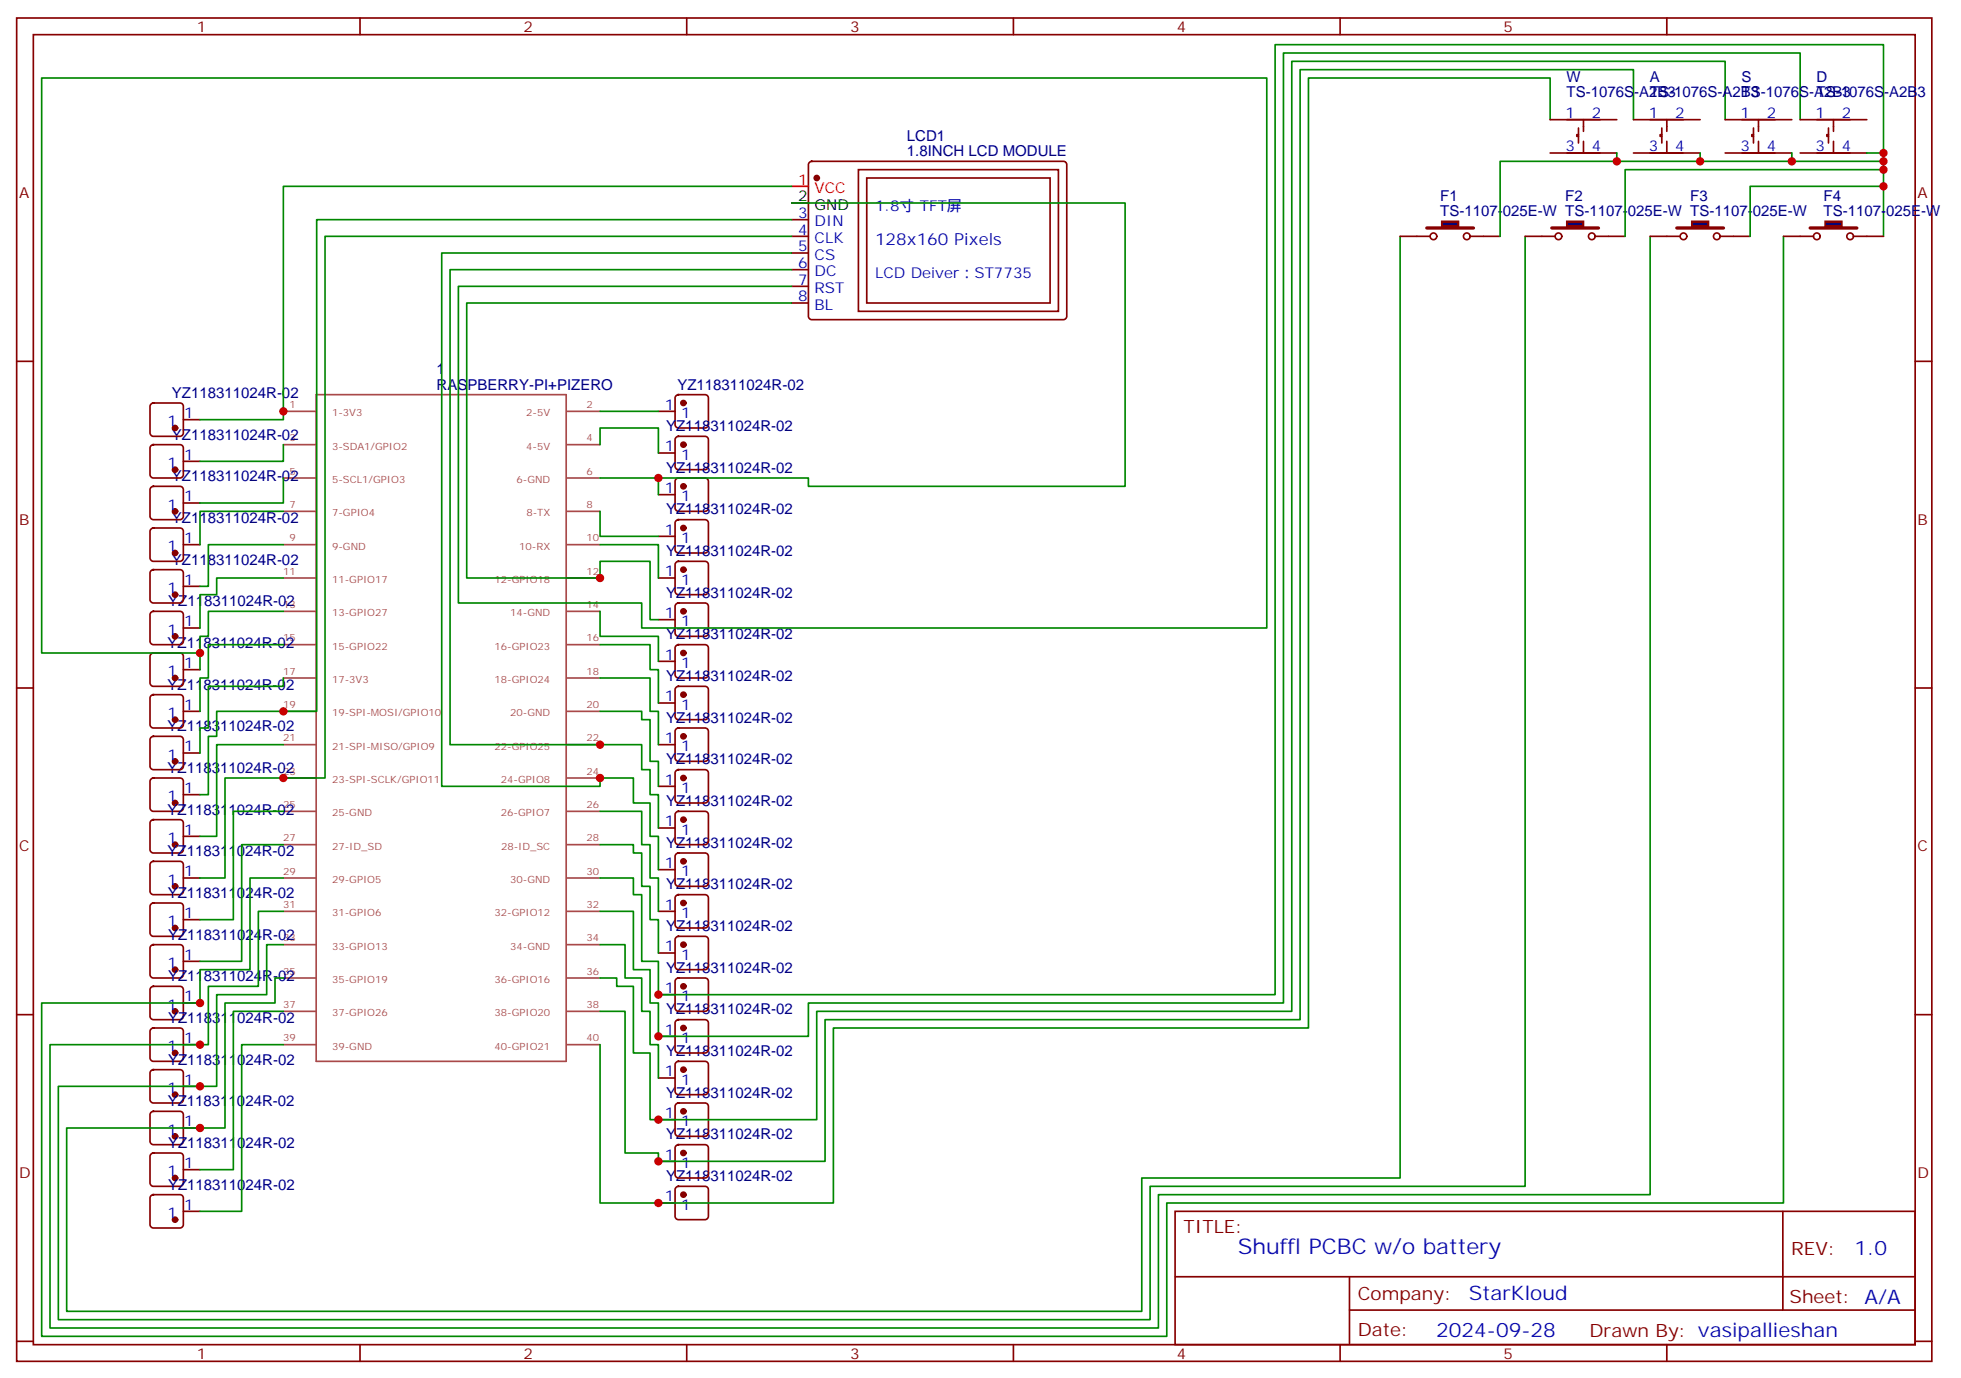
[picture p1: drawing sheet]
<svg xmlns="http://www.w3.org/2000/svg" width="415mm" height="292mm" viewBox="0 0 415 292" stroke-linecap="round" stroke-linejoin="round" font-family="sans-serif">
<g fill="none" stroke="#870000" stroke-width=".35">
<path d="M3.5 3.8h405.4v284.3h-405.4zM7.1 7.3h398.2v277.3h-398.2zM76.2 3.8v3.5M145.3 3.8v3.5M214.5 3.8v3.5M283.6 3.8v3.5M352.8 3.8v3.5M171.3 34.4l.5-.3h53.3a.71 .71 0 0 1 .7 .8v32.1a.76 .76 0 0 1-.7 .7h-53.3a.76 .76 0 0 1-.7-.7v-32.1zM181.7 35.9h42.3v30h-42.3zM183.4 37.7h38.8v26.4h-38.8zM328.1 25.3h14.1M328.1 32.4h14.1"/>
<path d="M334.1 28.5h-.4v.4h.4M334.1 27.1v3.2M335.1 25.3v2.5M335.1 29.9v2.5M345.7 25.3h14.1M345.7 32.4h14.1M351.7 28.5h-.3v.4h.3M351.7 27.1v3.2M352.8 25.3v2.5M352.8 29.9v2.5M365.1 25.3h14.1M365.1 32.4h14.1"/>
<path d="M371.1 28.5h-.3v.4h.3M371.1 27.1v3.2M372.2 25.3v2.5M372.2 29.9v2.5M381 25.3h14.1M381 32.4h14.1M387 28.5h-.4v.4h.4M387 27.1v3.2M388.1 25.3v2.5M388.1 29.9v2.5M167.6 46.5h3.5M167.6 50h3.5"/>
<path d="M167.6 53.6h3.5M167.6 57.1h3.5M296.3 50h6.4M311.1 50h6.4M322.8 50h6.3M337.6 50h6.4M349.2 50h6.4M364.1 50h6.3M377.5 50h6.3M392.3 50h6.3M3.5 76.5h3.6M167.6 60.6h3.5"/>
<path d="M167.6 64.1h3.5M405.3 76.5h3.6M32 94.3l.5-.2h5.6a.71 .71 0 0 1 .7 .7v5.7a.76 .76 0 0 1-.7 .7h-5.6a.76 .76 0 0 1-.8-.7v-5.7zM32 85.5l.5-.2h5.6a.71 .71 0 0 1 .7 .7v5.7a.76 .76 0 0 1-.7 .7h-5.6a.76 .76 0 0 1-.8-.7v-5.7zM38.8 97.6h3.5M38.8 88.8h3.5M139.3 87.1h3.6M139.3 95.9h3.6M143.1 83.7l.5-.2h5.6a.71 .71 0 0 1 .7 .7v5.7a.76 .76 0 0 1-.7 .7h-5.6a.76 .76 0 0 1-.7-.7v-5.7zM143.1 92.6l.5-.2h5.6a.71 .71 0 0 1 .7 .7v5.6a.76 .76 0 0 1-.7 .7h-5.6a.76 .76 0 0 1-.7-.7v-5.6zM32 112l.5-.2h5.6a.71 .71 0 0 1 .7 .7v5.6a.76 .76 0 0 1-.7 .7h-5.6a.76 .76 0 0 1-.8-.7v-5.6zM32 103.1l.5-.2h5.6a.71 .71 0 0 1 .7 .7v5.7a.76 .76 0 0 1-.7 .7h-5.6a.76 .76 0 0 1-.8-.7v-5.7z"/>
<path d="M38.8 115.3h3.5M38.8 106.5h3.5M139.3 104.7h3.6M139.3 113.5h3.6M143.1 101.4l.5-.2h5.6a.71 .71 0 0 1 .7 .7v5.6a.76 .76 0 0 1-.7 .7h-5.6a.76 .76 0 0 1-.7-.7v-5.6zM143.1 110.2l.5-.2h5.6a.71 .71 0 0 1 .7 .7v5.6a.76 .76 0 0 1-.7 .8h-5.6a.76 .76 0 0 1-.7-.8v-5.6zM143.1 119l.5-.2h5.6a.71 .71 0 0 1 .7 .7v5.7a.76 .76 0 0 1-.7 .7h-5.6a.76 .76 0 0 1-.7-.7v-5.7zM32 138.4l.5-.2h5.6a.71 .71 0 0 1 .7 .7v5.7a.76 .76 0 0 1-.7 .7h-5.6a.76 .76 0 0 1-.8-.7v-5.7zM32 129.6l.5-.2h5.6a.71 .71 0 0 1 .7 .7v5.6a.76 .76 0 0 1-.7 .8h-5.6a.76 .76 0 0 1-.8-.8v-5.6zM32 120.8l.5-.2h5.6a.71 .71 0 0 1 .7 .7v5.6a.76 .76 0 0 1-.7 .7h-5.6a.76 .76 0 0 1-.8-.7v-5.6zM38.8 132.9h3.5M38.8 124.1h3.5"/>
<path d="M139.3 122.3h3.6M139.3 131.2h3.6M139.3 140h3.6M143.1 127.8l.5-.2h5.6a.71 .71 0 0 1 .7 .7v5.7a.76 .76 0 0 1-.7 .7h-5.6a.76 .76 0 0 1-.7-.7v-5.7zM143.1 136.7l.5-.2h5.6a.71 .71 0 0 1 .7 .7v5.6a.76 .76 0 0 1-.7 .7h-5.6a.76 .76 0 0 1-.7-.7v-5.6zM3.5 145.6h3.6M32 156.1l.5-.2h5.6a.71 .71 0 0 1 .7 .7v5.6a.76 .76 0 0 1-.7 .7h-5.6a.76 .76 0 0 1-.8-.7v-5.6zM32 147.2l.5-.2h5.6a.71 .71 0 0 1 .7 .7v5.7a.76 .76 0 0 1-.7 .7h-5.6a.76 .76 0 0 1-.8-.7v-5.7zM38.8 159.4h3.5M38.8 150.6h3.5M38.8 141.7h3.5M139.3 148.8h3.6"/>
<path d="M139.3 157.6h3.6M143.1 145.5l.5-.2h5.6a.71 .71 0 0 1 .7 .7v5.6a.76 .76 0 0 1-.7 .7h-5.6a.76 .76 0 0 1-.7-.7v-5.6zM143.1 154.3l.5-.2h5.6a.71 .71 0 0 1 .7 .7v5.6a.76 .76 0 0 1-.7 .7h-5.6a.76 .76 0 0 1-.7-.7v-5.6zM405.3 145.6h3.6M32 164.9l.5-.2h5.6a.71 .71 0 0 1 .7 .7v5.6a.76 .76 0 0 1-.7 .7h-5.6a.76 .76 0 0 1-.8-.7v-5.6zM32 173.7l.5-.2h5.6a.71 .71 0 0 1 .7 .7v5.6a.76 .76 0 0 1-.7 .8h-5.6a.76 .76 0 0 1-.8-.8v-5.6zM38.8 168.2h3.5M38.8 177h3.5M139.3 175.3h3.6M139.3 166.4h3.6M143.1 171.9l.5-.2h5.6a.71 .71 0 0 1 .7 .7v5.7a.76 .76 0 0 1-.7 .7h-5.6a.76 .76 0 0 1-.7-.7v-5.7zM143.1 163.1l.5-.2h5.6a.71 .71 0 0 1 .7 .7v5.7a.76 .76 0 0 1-.7 .7h-5.6a.76 .76 0 0 1-.7-.7v-5.7z"/>
<path d="M32 182.5l.5-.2h5.6a.71 .71 0 0 1 .7 .7v5.7a.76 .76 0 0 1-.7 .7h-5.6a.76 .76 0 0 1-.8-.7v-5.7zM32 191.3l.5-.2h5.6a.71 .71 0 0 1 .7 .7v5.7a.76 .76 0 0 1-.7 .7h-5.6a.76 .76 0 0 1-.8-.7v-5.7zM38.8 185.8h3.5M38.8 194.7h3.5M139.3 192.9h3.6M139.3 184.1h3.6M143.1 198.4l.5-.2h5.6a.71 .71 0 0 1 .7 .7v5.6a.76 .76 0 0 1-.7 .7h-5.6a.76 .76 0 0 1-.7-.7v-5.6zM143.1 189.6l.5-.2h5.6a.71 .71 0 0 1 .7 .7v5.6a.76 .76 0 0 1-.7 .7h-5.6a.76 .76 0 0 1-.7-.7v-5.6zM143.1 180.8l.5-.2h5.6a.71 .71 0 0 1 .7 .7v5.6a.76 .76 0 0 1-.7 .7h-5.6a.76 .76 0 0 1-.7-.7v-5.6zM3.5 214.8h3.6M32 200.2l.5-.2h5.6a.71 .71 0 0 1 .7 .7v5.6a.76 .76 0 0 1-.7 .7h-5.6a.76 .76 0 0 1-.8-.7v-5.6zM32 209l.5-.2h5.6a.71 .71 0 0 1 .7 .7v5.6a.76 .76 0 0 1-.7 .7h-5.6a.76 .76 0 0 1-.8-.7v-5.6z"/>
<path d="M32 217.8l.5-.2h5.6a.71 .71 0 0 1 .7 .7v5.6a.76 .76 0 0 1-.7 .7h-5.6a.76 .76 0 0 1-.8-.7v-5.6zM38.8 203.5h3.5M38.8 212.3h3.5M139.3 219.4h3.6M139.3 210.5h3.6M139.3 201.7h3.6M143.1 216l.5-.2h5.6a.71 .71 0 0 1 .7 .7v5.7a.76 .76 0 0 1-.7 .7h-5.6a.76 .76 0 0 1-.7-.7v-5.7zM143.1 207.2l.5-.2h5.6a.71 .71 0 0 1 .7 .7v5.7a.76 .76 0 0 1-.7 .7h-5.6a.76 .76 0 0 1-.7-.7v-5.7zM405.3 214.8h3.6M32 226.6l.5-.2h5.6a.71 .71 0 0 1 .7 .7v5.7a.76 .76 0 0 1-.7 .7h-5.6a.76 .76 0 0 1-.8-.7v-5.7zM32 235.4l.5-.2h5.6a.71 .71 0 0 1 .7 .7v5.7a.76 .76 0 0 1-.7 .7h-5.6a.76 .76 0 0 1-.8-.7v-5.7zM38.8 221.1h3.5"/>
<path d="M38.8 229.9h3.5M38.8 238.8h3.5M139.3 237h3.6M139.3 228.2h3.6M143.1 233.7l.5-.2h5.6a.71 .71 0 0 1 .7 .7v5.6a.76 .76 0 0 1-.7 .7h-5.6a.76 .76 0 0 1-.7-.7v-5.6zM143.1 224.9l.5-.3h5.6a.71 .71 0 0 1 .7 .8v5.6a.76 .76 0 0 1-.7 .7h-5.6a.76 .76 0 0 1-.7-.7v-5.6zM32 244.3l.5-.2h5.6a.71 .71 0 0 1 .7 .7v5.6a.76 .76 0 0 1-.7 .7h-5.6a.76 .76 0 0 1-.8-.7v-5.6zM32 253.1l.5-.2h5.6a.71 .71 0 0 1 .7 .7v5.6a.76 .76 0 0 1-.7 .7h-5.6a.76 .76 0 0 1-.8-.7v-5.6zM38.8 247.6h3.5M38.8 256.4h3.5M139.3 254.6h3.6M139.3 245.8h3.6"/>
<path d="M143.1 251.3l.5-.2h5.6a.71 .71 0 0 1 .7 .7v5.7a.76 .76 0 0 1-.7 .7h-5.6a.76 .76 0 0 1-.7-.7v-5.7zM143.1 242.5l.5-.2h5.6a.71 .71 0 0 1 .7 .7v5.6a.76 .76 0 0 1-.7 .7h-5.6a.76 .76 0 0 1-.7-.7v-5.6zM248.7 256.4h156.6v28.2h-156.6zM377.3 256.4v20.9M248.7 270.2h156.5M285.6 277.3h119.6M285.6 270.2v14.2M3.5 283.9h3.6M76.2 284.6v3.5M145.3 284.6v3.5M214.5 284.6v3.5M283.6 284.6v3.5"/>
<path d="M352.8 284.6v3.5M405.3 283.9h3.6"/>
<circle cx="303.4" cy="50" r=".71"/>
<circle cx="310.4" cy="50" r=".71"/>
<circle cx="329.8" cy="50" r=".71"/>
<circle cx="336.9" cy="50" r=".71"/>
<circle cx="356.3" cy="50" r=".71"/>
<circle cx="363.4" cy="50" r=".71"/>
<circle cx="384.5" cy="50" r=".71"/>
<circle cx="391.6" cy="50" r=".71"/>
</g>
<g fill="none" stroke="#a64a4a" stroke-width=".35">
<path d="M60 87.1h6.9M60 94.1h6.9M66.9 83.5h52.9v141.1h-52.9zM120.1 87.1h6.9M120.1 94.1h6.9M60 101.2h6.9M60 108.2h6.9M60 115.3h6.9M120.1 101.2h6.9M120.1 108.2h6.9M120.1 115.3h6.9M60 122.3h6.9"/>
<path d="M60 129.4h6.9M60 136.5h6.9M120.1 122.3h6.9M120.1 129.4h6.9M120.1 136.5h6.9M60 143.5h6.9M60 150.6h6.9M60 157.6h6.9M120.1 143.5h6.9M120.1 150.6h6.9M120.1 157.6h6.9M60 164.7h6.9"/>
<path d="M60 171.7h6.9M60 178.8h6.9M120.1 164.7h6.9M120.1 171.7h6.9M120.1 178.8h6.9M60 185.8h6.9M60 192.9h6.9M60 200h6.9M120.1 185.8h6.9M120.1 192.9h6.9M120.1 200h6.9M60 207h6.9"/>
<path d="M60 214.1h6.9M120.1 207h6.9M120.1 214.1h6.9M60 221.1h6.9M120.1 221.1h6.9"/>
</g>
<g fill="#870000" stroke="#870000" stroke-width=".35">
<circle cx="172.9" cy="37.7" r=".53"/>
<circle cx="144.6" cy="252.9" r=".53"/>
<circle cx="144.6" cy="244.1" r=".53"/>
<circle cx="144.6" cy="235.2" r=".53"/>
<circle cx="144.6" cy="226.4" r=".53"/>
<circle cx="144.6" cy="217.6" r=".53"/>
<circle cx="144.6" cy="208.8" r=".53"/>
<circle cx="144.6" cy="200" r=".53"/>
<circle cx="144.6" cy="191.1" r=".53"/>
<circle cx="144.6" cy="182.3" r=".53"/>
<circle cx="144.6" cy="173.5" r=".53"/>
<circle cx="144.6" cy="85.3" r=".53"/>
<circle cx="144.6" cy="94.1" r=".53"/>
<circle cx="144.6" cy="102.9" r=".53"/>
<circle cx="144.6" cy="111.8" r=".53"/>
<circle cx="144.6" cy="120.6" r=".53"/>
<circle cx="144.6" cy="129.4" r=".53"/>
<circle cx="144.6" cy="138.2" r=".53"/>
<circle cx="144.6" cy="147" r=".53"/>
<circle cx="144.6" cy="155.9" r=".53"/>
<circle cx="144.6" cy="164.7" r=".53"/>
<circle cx="37" cy="170" r=".53"/>
<circle cx="37" cy="161.1" r=".53"/>
<circle cx="37" cy="152.3" r=".53"/>
<circle cx="37" cy="143.5" r=".53"/>
<circle cx="37" cy="134.7" r=".53"/>
<circle cx="37" cy="125.9" r=".53"/>
<circle cx="37" cy="117.1" r=".53"/>
<circle cx="37" cy="108.2" r=".53"/>
<circle cx="37" cy="99.4" r=".53"/>
<circle cx="37" cy="90.6" r=".53"/>
<circle cx="37" cy="178.8" r=".53"/>
<circle cx="37" cy="187.6" r=".53"/>
<circle cx="37" cy="196.4" r=".53"/>
<circle cx="37" cy="205.2" r=".53"/>
<circle cx="37" cy="214.1" r=".53"/>
<circle cx="37" cy="222.9" r=".53"/>
<circle cx="37" cy="231.7" r=".53"/>
<circle cx="37" cy="240.5" r=".53"/>
<circle cx="37" cy="249.3" r=".53"/>
<circle cx="37" cy="258.2" r=".53"/>
</g>
<path d="M167.6 39.4h3.5" fill="none" stroke="#f00" stroke-width=".35"/>
<path d="M167.6 43h3.5" fill="none" stroke="#000" stroke-width=".35"/>
<g fill="none" stroke="#008700" stroke-width=".35">
<path d="M167.6 39.4h-107.6v49.4h-17.7M328.1 25.3v-8.8h-51.2v201.1h-100.5v37h-49.4v-33.5M342.2 32.4v1.7M345.7 25.3v-10.6h-70.5v201.1h-100.6v30h-35.3v-1.7h-7v-30h-5.3M359.8 32.4v1.7M365.1 25.3v-12.3h-91.7v201.1h-100.5v22.9h-35.3v-14.1h-3.5v-14.1h-3.6v-1.8h-3.5M379.2 32.4v1.7M381 25.3v-14.1h-109.4v201.1h-100.5v7.1h-31.8v-7.1h-1.7v-7.1h-3.5v-12.3h-7.1M395.1 32.4h3.5M398.6 39.4h-28.2v10.6M398.6 35.9h-54.6v14.1M398.6 34.1h-81.1v15.9"/>
<path d="M167.6 46.5h-100.6v104.1h-21.1v5.3h-1.8v12.3h-1.8M167.6 50h-98.8v114.7h-21.2v21.1h-5.3M167.6 57.1h-72.4v100.5h40.6v5.3h1.8v5.3h1.7v7.1M167.6 43h70.5v59.9h-67v-1.7h-44.1M167.6 53.6h-74.1v112.8h33.5v-1.7h7.1v5.3h3.5v7h1.7v7.1M296.3 50v199.3h-54.6v28.3h-227.6v-38.8h33.5v-26.5h10.6v-5.3h1.8M322.8 50v201.1h-79.4v28.2h-231.1v-49.4h33.6v-19.4h10.5v-10.5h3.6M349.2 50v202.9h-104v28.2h-234.6v-60h33.5v-12.3h10.6v-15.9h5.3M377.5 50v204.6h-130.6v28.3h-238.1v-70.6h33.5v-7.1h10.6v-19.4h7.1M398.6 50v-40.5h-128.7v201h-130.6v-7h-3.5v-14.1h-1.7v-3.6h-7.1M167.6 64.1h-68.8v58.2h28.2v-3.5h10.6v12.4h1.7M167.6 60.6h-70.6v67h38.8v5.3h132.3v-116.4h-259.3v121.7h33.5"/>
<path d="M60 94.1v3.5h-17.7M127 94.1v-3.5h12.3v5.3M127 87.1h12.3M60 101.2v5.3h-17.7M60 108.2h-17.7v7.1M60 115.3h-15.9v8.8h-1.8M127 115.3h12.3v7M127 108.2v5.3h12.3M139.3 101.2v3.5M60 122.3h-14.1v3.6h-3.6v7M60 129.4h-15.9v5.3h-1.8v7M60 136.5h-15.9v7h-1.8v7.1"/>
<path d="M127 136.5h10.6v5.2h1.7v7.1M127 129.4v5.3h12.3v5.3M60 143.5v1.8h-15.9v8.8h-1.8v5.3M60 157.6h-14.1v19.4h-3.6M127 143.5h10.6v7.1h1.7v7M127 150.6h8.8v1.7h1.8v8.8h1.7v5.3M60 171.7h-10.6v23h-7.1M60 178.8h-8.8v24.7h-8.9M127 171.7h8.8v7.1h1.8v7h1.7v7.1M127 178.8h7.1v1.8h1.7v7h1.8v7.1h1.7v7M127 200h5.3v7h3.5v7.1h1.8v7h1.7v7.1M60 214.1h-10.6v33.5h-7.1"/>
<path d="M60 221.1h-8.8v35.3h-8.9"/>
</g>
<path d="M305.2 46.8h3.5v1.1h-3.5zM331.6 46.8h3.5v1.1h-3.5zM358.1 46.8h3.5v1.1h-3.5zM386.3 46.8h3.5v1.1h-3.5z" fill="#000" stroke="#870000" stroke-width=".35"/>
<path d="M302 48.3h9.9M328.4 48.3h9.9M354.9 48.3h9.9M383.1 48.3h9.9" fill="none" stroke="#870000" stroke-width=".71"/>
<g fill="#c00">
<circle cx="60" cy="87.1" r=".88"/>
<circle cx="139.3" cy="101.2" r=".88"/>
<circle cx="60" cy="150.6" r=".88"/>
<circle cx="60" cy="164.7" r=".88"/>
<circle cx="127" cy="164.7" r=".88"/>
<circle cx="127" cy="157.6" r=".88"/>
<circle cx="42.3" cy="138.2" r=".88"/>
<circle cx="127" cy="122.3" r=".88"/>
<circle cx="139.3" cy="210.5" r=".88"/>
<circle cx="398.6" cy="39.4" r=".88"/>
<circle cx="398.6" cy="35.9" r=".88"/>
<circle cx="398.6" cy="34.1" r=".88"/>
<circle cx="398.6" cy="32.4" r=".88"/>
<circle cx="379.2" cy="34.1" r=".88"/>
<circle cx="359.8" cy="34.1" r=".88"/>
<circle cx="342.2" cy="34.1" r=".88"/>
<circle cx="139.3" cy="219.4" r=".88"/>
<circle cx="139.3" cy="237" r=".88"/>
<circle cx="139.3" cy="245.8" r=".88"/>
<circle cx="139.3" cy="254.6" r=".88"/>
<circle cx="42.3" cy="212.3" r=".88"/>
<circle cx="42.3" cy="221.1" r=".88"/>
<circle cx="42.3" cy="229.9" r=".88"/>
<circle cx="42.3" cy="238.8" r=".88"/>
</g>
<text font-size="4.6" fill="#00f" x="262" y="265.4">Shuffl PCBC w/o battery</text>
<g font-size="4.2" fill="#00f">
<text x="392.5" y="265.7">1.0</text>
<text x="310.9" y="275.2">StarKloud</text>
<text x="304" y="283">2024-09-28</text>
</g>
<g font-size="3.9" fill="#800">
<text x="250.5" y="261">TITLE:</text>
<text x="379.1" y="265.7">REV:</text>
<text x="287.4" y="275.2">Company:</text>
<text x="378.7" y="275.8">Sheet: A/A</text>
<text x="287.4" y="282.9">Date:</text>
<text x="336.4" y="282.9">Drawn By: vasipallieshan</text>
</g>
<text font-size="3.5" fill="#00f" x="185.2" y="51.8">128x160 Pixels</text>
<g font-size="3.2" fill="#800">
<text x="41.6" y="6.8">1</text>
<text x="110.8" y="6.8">2</text>
<text x="179.9" y="6.8">3</text>
<text x="249.1" y="6.8">4</text>
<text x="318.2" y="6.8">5</text>
<text x="4.1" y="41.9">A</text>
<text x="405.9" y="41.9">A</text>
<text x="4.1" y="111.1">B</text>
<text x="405.9" y="111.1">B</text>
<text x="4.1" y="180.2">C</text>
<text x="405.9" y="180.2">C</text>
<text x="4.1" y="249.3">D</text>
<text x="405.9" y="249.3">D</text>
<text x="41.6" y="287.6">1</text>
<text x="110.8" y="287.6">2</text>
<text x="179.9" y="287.6">3</text>
<text x="249.1" y="287.6">4</text>
<text x="318.2" y="287.6">5</text>
</g>
<g font-size="3.2" fill="#000080">
<text x="331.6" y="17.4">W</text>
<text x="349.2" y="17.4">A</text>
<text x="368.6" y="17.4">S</text>
<text x="384.5" y="17.4">D</text>
<text x="331.6" y="20.6">TS-1076S-A2B3</text>
<text x="349.2" y="20.6">TS-1076S-A2B3</text>
<text x="368.6" y="20.6">TS-1076S-A2B3</text>
<text x="384.5" y="20.6">TS-1076S-A2B3</text>
<text x="191.9" y="29.7">LCD1</text>
<text x="191.9" y="33.1">1.8INCH LCD MODULE</text>
<text x="304.8" y="45.8">TS-1107-025E-W TS-1107-025E-W TS-1107-025E-W</text>
<text x="304.8" y="42.6">F1</text>
<text x="331.3" y="42.6">F2</text>
<text x="357.7" y="42.6">F3</text>
<text x="385.9" y="45.8">TS-1107-025E-W</text>
<text x="385.9" y="42.6">F4</text>
<text x="92.4" y="82.5">RASPBERRY-PI+PIZERO</text>
<text x="92.4" y="79.1">1</text>
<text x="143.4" y="82.5">YZ118311024R-02</text>
<text x="36.4" y="84.2">YZ118311024R-02</text>
<text x="36.4" y="93.1">YZ118311024R-02</text>
<text x="141" y="91.2">YZ118311024R-02</text>
<text x="36.4" y="101.9">YZ118311024R-02</text>
<text x="141" y="100">YZ118311024R-02</text>
<text x="36.4" y="110.7">YZ118311024R-02</text>
<text x="141" y="108.8">YZ118311024R-02</text>
<text x="36.4" y="119.5">YZ118311024R-02</text>
<text x="141" y="117.7">YZ118311024R-02</text>
<text x="35.6" y="128.3">YZ118311024R-02</text>
<text x="141" y="126.5">YZ118311024R-02</text>
<text x="35.5" y="137.2">YZ118311024R-02</text>
<text x="141" y="135.3">YZ118311024R-02</text>
<text x="35.5" y="146">YZ118311024R-02</text>
<text x="141" y="144.1">YZ118311024R-02</text>
<text x="35.5" y="154.8">YZ118311024R-02</text>
<text x="141" y="152.9">YZ118311024R-02</text>
<text x="141" y="161.8">YZ118311024R-02</text>
<text x="35.5" y="163.6">YZ118311024R-02</text>
<text x="35.5" y="172.4">YZ118311024R-02</text>
<text x="141" y="170.6">YZ118311024R-02</text>
<text x="141" y="179.4">YZ118311024R-02</text>
<text x="35.5" y="181.3">YZ118311024R-02</text>
<text x="35.5" y="190.1">YZ118311024R-02</text>
<text x="141" y="188.2">YZ118311024R-02</text>
<text x="141" y="197">YZ118311024R-02</text>
<text x="35.6" y="198.9">YZ118311024R-02</text>
<text x="35.6" y="207.7">YZ118311024R-02</text>
<text x="141" y="205.8">YZ118311024R-02</text>
<text x="141" y="214.7">YZ118311024R-02</text>
<text x="35.6" y="216.5">YZ118311024R-02</text>
<text x="35.6" y="225.4">YZ118311024R-02</text>
<text x="141" y="223.5">YZ118311024R-02</text>
<text x="141" y="232.3">YZ118311024R-02</text>
<text x="35.5" y="234.2">YZ118311024R-02</text>
<text x="35.6" y="243">YZ118311024R-02</text>
<text x="141" y="241.1">YZ118311024R-02</text>
<text x="35.6" y="251.8">YZ118311024R-02</text>
<text x="141" y="249.9">YZ118311024R-02</text>
</g>
<g font-size="3.2" fill="#00f">
<text x="331.4" y="25">1</text>
<text x="336.9" y="25">2</text>
<text x="349" y="25">1</text>
<text x="354.5" y="25">2</text>
<text x="368.4" y="25">1</text>
<text x="373.9" y="25">2</text>
<text x="384.3" y="25">1</text>
<text x="389.8" y="25">2</text>
<text x="331.4" y="32">3</text>
<text x="336.9" y="32">4</text>
<text x="349" y="32">3</text>
<text x="354.5" y="32">4</text>
<text x="368.4" y="32">3</text>
<text x="373.9" y="32">4</text>
<text x="384.3" y="32">3</text>
<text x="389.8" y="32">4</text>
<text x="168.9" y="46.1">3</text>
<text x="172.4" y="47.9">DIN</text>
<text x="185.2" y="44.7">1.8寸 TFT屏</text>
<text x="168.9" y="49.7">4</text>
<text x="168.9" y="53.2">5</text>
<text x="172.4" y="51.4">CLK</text>
<text x="168.9" y="56.7">6</text>
<text x="172.4" y="55">CS</text>
<text x="172.4" y="58.5">DC</text>
<text x="185.2" y="58.8">LCD Deiver：ST7735</text>
<text x="168.9" y="60.3">7</text>
<text x="168.9" y="63.8">8</text>
<text x="172.4" y="62">RST</text>
<text x="172.4" y="65.5">BL</text>
<text x="39" y="88.5">1</text>
<text x="140.7" y="86.7">1</text>
<text x="144.2" y="88.5">1</text>
<text x="35.5" y="90.2">1</text>
<text x="140.7" y="95.5">1</text>
<text x="35.5" y="99.1">1</text>
<text x="39" y="97.3">1</text>
<text x="144.2" y="97.3">1</text>
<text x="35.5" y="107.9">1</text>
<text x="39" y="106.1">1</text>
<text x="140.7" y="104.4">1</text>
<text x="144.2" y="106.1">1</text>
<text x="140.7" y="113.2">1</text>
<text x="35.5" y="116.7">1</text>
<text x="39" y="114.9">1</text>
<text x="144.2" y="114.9">1</text>
<text x="35.5" y="125.5">1</text>
<text x="39" y="123.8">1</text>
<text x="140.7" y="122">1</text>
<text x="144.2" y="123.8">1</text>
<text x="140.7" y="130.8">1</text>
<text x="35.5" y="134.3">1</text>
<text x="39" y="132.6">1</text>
<text x="144.2" y="132.6">1</text>
<text x="35.5" y="143.2">1</text>
<text x="39" y="141.4">1</text>
<text x="140.7" y="139.6">1</text>
<text x="144.2" y="141.4">1</text>
<text x="140.7" y="148.4">1</text>
<text x="35.5" y="152">1</text>
<text x="39" y="150.2">1</text>
<text x="144.2" y="150.2">1</text>
<text x="35.5" y="160.8">1</text>
<text x="39" y="159">1</text>
<text x="140.7" y="157.3">1</text>
<text x="144.2" y="159">1</text>
<text x="39" y="167.9">1</text>
<text x="140.7" y="166.1">1</text>
<text x="144.2" y="167.9">1</text>
<text x="35.5" y="169.6">1</text>
<text x="35.5" y="178.4">1</text>
<text x="39" y="176.7">1</text>
<text x="140.7" y="174.9">1</text>
<text x="144.2" y="176.7">1</text>
<text x="39" y="185.5">1</text>
<text x="140.7" y="183.7">1</text>
<text x="144.2" y="185.5">1</text>
<text x="35.5" y="187.3">1</text>
<text x="35.5" y="196.1">1</text>
<text x="39" y="194.3">1</text>
<text x="140.7" y="192.5">1</text>
<text x="144.2" y="194.3">1</text>
<text x="39" y="203.1">1</text>
<text x="140.7" y="201.4">1</text>
<text x="144.2" y="203.1">1</text>
<text x="35.5" y="204.9">1</text>
<text x="35.5" y="213.7">1</text>
<text x="39" y="211.9">1</text>
<text x="140.7" y="210.2">1</text>
<text x="144.2" y="211.9">1</text>
<text x="39" y="220.8">1</text>
<text x="140.7" y="219">1</text>
<text x="144.2" y="220.8">1</text>
<text x="35.5" y="222.5">1</text>
<text x="140.7" y="227.8">1</text>
<text x="35.5" y="231.4">1</text>
<text x="39" y="229.6">1</text>
<text x="144.2" y="229.6">1</text>
<text x="39" y="238.4">1</text>
<text x="140.7" y="236.6">1</text>
<text x="144.2" y="238.4">1</text>
<text x="35.5" y="240.2">1</text>
<text x="140.7" y="245.5">1</text>
<text x="35.5" y="249">1</text>
<text x="39" y="247.2">1</text>
<text x="144.2" y="247.2">1</text>
<text x="35.5" y="257.8">1</text>
<text x="39" y="256">1</text>
<text x="140.7" y="254.3">1</text>
<text x="144.2" y="256">1</text>
</g>
<g font-size="3.2" fill="#f00">
<text x="168.9" y="39.1">1</text>
<text x="172.4" y="40.9">VCC</text>
</g>
<g font-size="3.2">
<text x="168.9" y="42.6">2</text>
<text x="172.4" y="44.4">GND</text>
</g>
<g font-size="2.1" fill="#a54b4b">
<text x="61.3" y="86.4">1</text>
<text x="70.3" y="88.1">1-3V3</text>
<text x="111.4" y="88.1">2-5V</text>
<text x="124.1" y="86.4">2</text>
<text x="61.3" y="93.4">3</text>
<text x="70.3" y="95.2">3-SDA1/GPIO2</text>
<text x="111.4" y="95.2">4-5V</text>
<text x="124.1" y="93.4">4</text>
<text x="61.3" y="100.5">5</text>
<text x="124.1" y="100.5">6</text>
<text x="61.3" y="107.5">7</text>
<text x="70.3" y="102.2">5-SCL1/GPIO3</text>
<text x="109.3" y="102.2">6-GND</text>
<text x="124.1" y="107.5">8</text>
<text x="70.3" y="109.3">7-GPIO4</text>
<text x="111.4" y="109.3">8-TX</text>
<text x="61.3" y="114.6">9</text>
<text x="70.3" y="116.3">9-GND</text>
<text x="109.9" y="116.3">10-RX</text>
<text x="124.1" y="114.6">10</text>
<text x="60" y="121.6">11</text>
<text x="70.3" y="123.4">11-GPIO17</text>
<text x="104.7" y="123.4">12-GPIO18</text>
<text x="124.1" y="121.6">12</text>
<text x="60" y="128.7">13</text>
<text x="70.3" y="130.4">13-GPIO27</text>
<text x="108" y="130.4">14-GND</text>
<text x="124.1" y="128.7">14</text>
<text x="60" y="135.8">15</text>
<text x="70.3" y="137.5">15-GPIO22</text>
<text x="104.7" y="137.5">16-GPIO23</text>
<text x="124.1" y="135.8">16</text>
<text x="60" y="142.8">17</text>
<text x="124.1" y="142.8">18</text>
<text x="60" y="149.9">19</text>
<text x="70.3" y="144.6">17-3V3</text>
<text x="104.7" y="144.6">18-GPIO24</text>
<text x="124.1" y="149.9">20</text>
<text x="70.3" y="151.6">19-SPI-MOSI/GPIO10</text>
<text x="108" y="151.6">20-GND</text>
<text x="60" y="156.9">21</text>
<text x="70.3" y="158.7">21-SPI-MISO/GPIO9</text>
<text x="104.7" y="158.7">22-GPIO25</text>
<text x="124.1" y="156.9">22</text>
<text x="60" y="164">23</text>
<text x="70.3" y="165.7">23-SPI-SCLK/GPIO11</text>
<text x="106" y="165.7">24-GPIO8</text>
<text x="124.1" y="164">24</text>
<text x="60" y="171">25</text>
<text x="70.3" y="172.8">25-GND</text>
<text x="106" y="172.8">26-GPIO7</text>
<text x="124.1" y="171">26</text>
<text x="60" y="178.1">27</text>
<text x="70.3" y="179.8">27-ID_SD</text>
<text x="106" y="179.8">28-ID_SC</text>
<text x="124.1" y="178.1">28</text>
<text x="60" y="185.1">29</text>
<text x="124.1" y="185.1">30</text>
<text x="70.3" y="186.9">29-GPIO5</text>
<text x="108" y="186.9">30-GND</text>
<text x="60" y="192.2">31</text>
<text x="70.3" y="193.9">31-GPIO6</text>
<text x="104.7" y="193.9">32-GPIO12</text>
<text x="124.1" y="192.2">32</text>
<text x="60" y="199.3">33</text>
<text x="70.3" y="201">33-GPIO13</text>
<text x="108" y="201">34-GND</text>
<text x="124.1" y="199.3">34</text>
<text x="60" y="206.3">35</text>
<text x="70.3" y="208.1">35-GPIO19</text>
<text x="104.7" y="208.1">36-GPIO16</text>
<text x="124.1" y="206.3">36</text>
<text x="60" y="213.4">37</text>
<text x="70.3" y="215.1">37-GPIO26</text>
<text x="104.7" y="215.1">38-GPIO20</text>
<text x="124.1" y="213.4">38</text>
<text x="60" y="220.4">39</text>
<text x="124.1" y="220.4">40</text>
<text x="70.3" y="222.2">39-GND</text>
<text x="104.7" y="222.2">40-GPIO21</text>
</g>
</svg>
